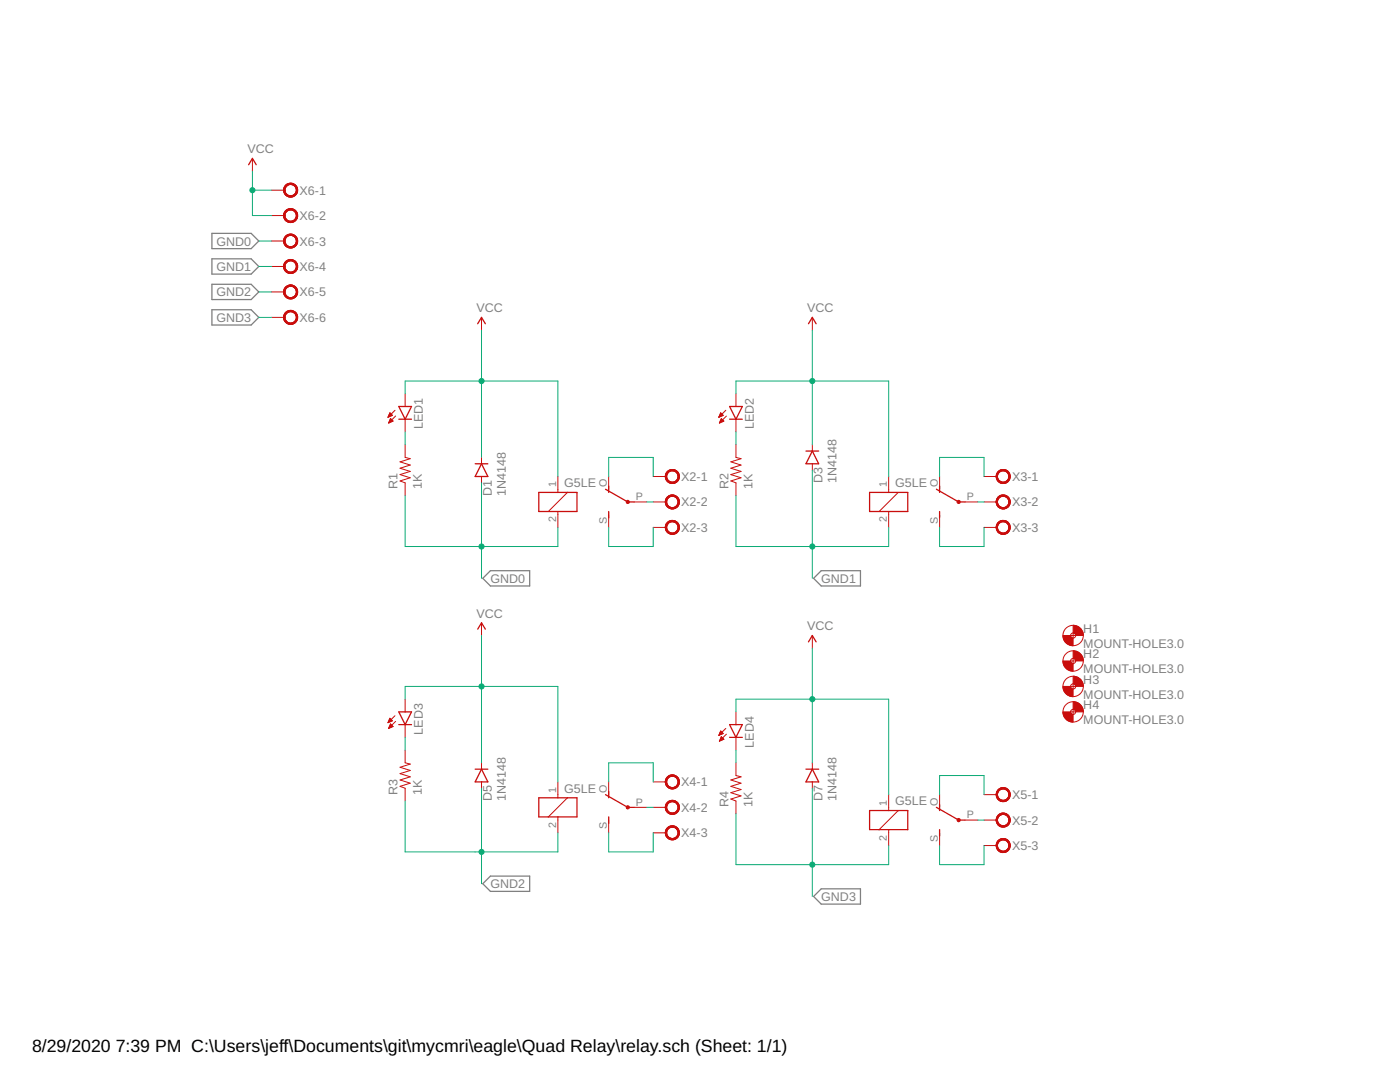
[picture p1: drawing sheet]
<svg xmlns="http://www.w3.org/2000/svg" width="279mm" height="216mm" viewBox="0 0 279 216" stroke-linecap="round" stroke-linejoin="round" font-family="sans-serif">
<path d="M42.3 46.6h7.8l1.5 1.5-1.5 1.5h-7.8zM42.3 51.6h7.8l1.5 1.6-1.5 1.5h-7.8zM42.3 56.7h7.8l1.5 1.6-1.5 1.5h-7.8zM42.3 61.8h7.8l1.5 1.5-1.5 1.6h-7.8zM96.4 115.4l1.5-1.5h7.8v3h-7.8zM163.9 113.9h7.8v3h-7.8l-1.5-1.5zM96.4 176.3l1.5-1.5h7.8v3.1h-7.8zM163.9 177.4h7.8v3h-7.8l-1.5-1.5z" fill="none" stroke="#808080" stroke-width=".25"/>
<g fill="none" stroke="#c90d0c" stroke-width=".25">
<path d="M49.6 32.9l.8-1.3 .7 1.3M95.3 64.6l.8-1.3 .8 1.3M161.4 64.6l.7-1.3 .8 1.3M79.6 81.1h2.5l-1.2 2.6zM79.6 83.7h2.5M94.8 92.5h2.6M96.1 92.5l1.3 2.6h-2.6zM107.5 98.3h7.6v3.8h-7.6zM120.8 97.6l4.5 2.6h1.3M121.5 97v1.3M145.6 83.7h2.5M145.6 81.1h2.5l-1.2 2.6z"/>
<path d="M160.8 90h2.6M162.1 90l1.3 2.5h-2.6zM173.5 98.3h7.7v3.8h-7.7zM186.9 97.6l4.4 2.6h1.3M187.5 97v1.3M121.5 102.1v1.2M187.5 102.1v1.2M95.3 125.5l.8-1.2 .8 1.2M161.4 128.1l.7-1.3 .8 1.3M79.6 142h2.5l-1.2 2.6zM79.6 144.6h2.5M94.8 153.5h2.6"/>
<path d="M96.1 153.5l1.3 2.5h-2.6zM107.5 159.2h7.6v3.8h-7.6zM120.8 158.6l4.5 2.5h1.3M121.5 157.9v1.3M145.6 144.6h2.5l-1.2 2.5zM145.6 147.1h2.5M160.8 153.5h2.6M162.1 153.5l1.3 2.5h-2.6zM121.5 163v1.3M173.5 161.7h7.7v3.8h-7.7zM186.9 161.1l4.4 2.5h1.3M187.5 160.5v1.2"/>
<path d="M187.5 165.5v1.3"/>
</g>
<g fill="none" stroke="#c90d0c" stroke-width=".2">
<path d="M50.4 31.6v2.5M54.2 38h2.5M54.2 43h2.5M54.2 48.1h2.5M54.2 53.2h2.5M54.2 58.3h2.5M54.2 63.3h2.5M80.9 78.6v2.5M96.1 63.3v2.6M146.9 78.6v2.5M162.1 63.3v2.6M77.4 83.2h.1"/>
<path d="M77.5 83.1h.3M77.6 83h.5M77.6 82.9h.7M77.6 84.3h.2M77.6 82.8h.6M77.6 84.2h.4M77.7 82.6h.4M77.7 84.1h.6M77.7 82.5h.2M77.7 84h.7M77.8 82.4l.5 .5-.9 .4zM77.8 83.8h.5"/>
<path d="M77.9 83.7h.2M77.9 83.6h.1M77.9 83.5l.5 .5-.8 .4zM78.8 81.9l-1.4 1.4M79 83l-1.4 1.4M80.9 83.7v2.5M80.9 88.7v2.6l1 .2-2.1 .7 2.1 .6-2.1 .6 2.1 .7-2.1 .6 2.1 .6-2.1 .7 1.1 .4v2.5M96.1 91.3v1.2M96.1 95.1v1.3M111.3 95.1v3.2M113.2 98.3l-3.8 3.8M121.5 95.1v2.5"/>
<path d="M130.4 95.1h2.5M143.5 83.2h.1M143.5 83.1h.3M143.6 83h.5M143.6 82.9h.7M143.6 84.3h.2M143.7 84.2h.4M143.7 82.8h.5M143.7 82.6h.4M143.7 84.1h.7M143.8 84h.6M143.8 82.5h.2"/>
<path d="M143.8 83.8h.5M143.8 82.4l-.4 .9M143.8 82.4l.5 .5-.9 .4M143.8 82.4h.1M143.9 83.7h.2M143.9 83.6h.1M144 83.5l.5 .5-.9 .4zM144.8 81.9l-1.4 1.4M145 83l-1.4 1.4M146.9 83.7v2.5M146.9 88.7v2.6l1 .2-2 .7 2 .6-2 .6 2 .7-2 .6 2 .6-2 .7 1 .4v2.5M162.1 88.7v1.3"/>
<path d="M162.1 92.5v1.3M177.4 95.1v3.2M179.3 98.3l-3.8 3.8M187.5 95.1v2.5M196.4 95.1h2.5M111.3 102.1v3.1M121.5 102.7v2.5M126.6 100.2h2.5M130.4 100.2h2.5M130.4 105.2h2.5M177.4 102.1v3.1M187.5 102.7v2.5"/>
<path d="M192.6 100.2h2.5M196.4 100.2h2.5M196.4 105.2h2.5M80.9 139.5v2.5M96.1 124.3v2.5M162.1 126.8v2.5M213.7 126.8h1M213.7 131.9h1M213.7 137h1M214.2 126.3v1M214.2 131.4v1M214.2 136.5v1"/>
<path d="M77.4 144.1h.2M77.5 144h.4M77.6 143.9h.5M77.6 145.4h.1M77.6 143.8h.7M77.6 145.2h.3M77.7 143.7h.4M77.7 145.1h.4M77.7 145h.7M77.7 143.5h.3M77.8 143.4h.1M77.8 144.9h.5"/>
<path d="M77.8 143.3l.5 .5-.9 .4zM77.8 144.7h.4M77.9 144.6h.2M77.9 144.5h.1M78.4 145l-.5-.5-.3 .9M78.4 145l-.8 .4M78.8 142.8l-1.4 1.4M79 144l-1.4 1.4M80.9 144.6v2.5M80.9 149.7v2.5l1 .3-2.1 .6 2.1 .6-2.1 .7 2.1 .6-2.1 .6 2.1 .7-2.1 .6 1.1 .4v2.5M96.1 152.2v1.3M96.1 156v1.3"/>
<path d="M111.3 156v3.2M113.2 159.2l-3.8 3.8M121.5 156v2.6M130.4 156h2.5M143.5 146.7h.1M143.5 146.6h.4M143.6 147.9h.1M143.6 146.4h.6M143.6 146.3h.7M143.6 147.8h.3M143.7 146.2h.5M143.7 147.6h.5"/>
<path d="M143.7 146.1h.3M143.7 147.5h.7M143.8 145.9h.1M143.8 147.4h.6M143.8 145.9l.5 .5-.9 .3zM143.8 147.3h.4M143.9 147.2h.2M144 147h.1M144.5 147.5l-.5-.5-.4 .9M144.5 147.5l-.9 .4M144.8 145.4l-1.4 1.3M145 146.5l-1.4 1.4"/>
<path d="M146.9 142v2.6M146.9 147.1v2.6M146.9 152.2v2.5l1 .3-2 .6 2 .7-2 .6 2 .6-2 .7 2 .6-2 .6 1 .4v2.6M162.1 152.2v1.3M162.1 156v1.3M177.4 158.6v3.1M187.5 158.6v2.5M196.4 158.6h2.5M213.7 142h1M214.2 141.5v1.1M111.3 163v3.2M121.5 163.6v2.6"/>
<path d="M126.6 161.1h2.5M130.4 161.1h2.5M130.4 166.2h2.5M177.4 165.5v3.2M179.3 161.7l-3.8 3.8M187.5 166.2v2.5M192.6 163.6h2.5M196.4 163.6h2.5M196.4 168.7h2.5"/>
<circle cx="214.2" cy="131.9" r="2.03"/>
<circle cx="214.2" cy="126.8" r="2.03"/>
<circle cx="214.2" cy="137" r="2.03"/>
<circle cx="214.2" cy="126.8" r=".51"/>
<circle cx="214.2" cy="131.9" r=".51"/>
<circle cx="214.2" cy="137" r=".51"/>
<circle cx="214.2" cy="142" r="2.03"/>
<circle cx="214.2" cy="142" r=".51"/>
</g>
<g fill="#c90d0c" stroke="#c90d0c" stroke-width=".2">
<path d="M133.2 94.1a1.4 1.4 0 0 1 2.2 .3 1.4 1.4 0 0 1-.8 2 1.4 1.4 0 0 1-1.8-1.3h.2a1.15 1.15 0 0 1 1.6-1.1 1.15 1.15 0 0 1 .3 1.9 1.15 1.15 0 0 1-1.8-.5l-.1-.3h-.2z" fill-rule="evenodd"/>
<path d="M133.2 94.1a1.4 1.4 0 0 1 2.2 .3 1.4 1.4 0 0 1-.8 2 1.4 1.4 0 0 1-1.8-1.3h.2a1.15 1.15 0 0 1 1.6-1.1 1.15 1.15 0 0 1 .3 1.9 1.15 1.15 0 0 1-1.8-.5l-.1-.3h-.2z" fill-rule="evenodd"/>
<path d="M133.2 94.1a1.4 1.4 0 0 1 2.2 .3 1.4 1.4 0 0 1-.8 2 1.4 1.4 0 0 1-1.8-1.3h.2a1.15 1.15 0 0 1 1.6-1.1 1.15 1.15 0 0 1 .3 1.9 1.15 1.15 0 0 1-1.8-.5l-.1-.3h-.2z" fill-rule="evenodd"/>
<path d="M133.2 99.2a1.4 1.4 0 0 1 2.2 .2 1.4 1.4 0 0 1-.8 2.1 1.4 1.4 0 0 1-1.8-1.3h.2a1.15 1.15 0 0 1 1.6-1.1 1.15 1.15 0 0 1 .3 1.9 1.15 1.15 0 0 1-1.8-.6l-.1-.2h-.2z" fill-rule="evenodd"/>
<path d="M133.2 99.2a1.4 1.4 0 0 1 2.2 .2 1.4 1.4 0 0 1-.8 2.1 1.4 1.4 0 0 1-1.8-1.3h.2a1.15 1.15 0 0 1 1.6-1.1 1.15 1.15 0 0 1 .3 1.9 1.15 1.15 0 0 1-1.8-.6l-.1-.2h-.2z" fill-rule="evenodd"/>
<path d="M133.2 99.2a1.4 1.4 0 0 1 2.2 .2 1.4 1.4 0 0 1-.8 2.1 1.4 1.4 0 0 1-1.8-1.3h.2a1.15 1.15 0 0 1 1.6-1.1 1.15 1.15 0 0 1 .3 1.9 1.15 1.15 0 0 1-1.8-.6l-.1-.2h-.2z" fill-rule="evenodd"/>
<path d="M133.2 104.3a1.4 1.4 0 0 1 2.2 .2 1.4 1.4 0 0 1-.8 2.1 1.4 1.4 0 0 1-1.8-1.4h.2a1.15 1.15 0 0 1 1.6-1 1.15 1.15 0 0 1 .3 1.9 1.15 1.15 0 0 1-1.8-.6l-.1-.3h-.2z" fill-rule="evenodd"/>
<path d="M133.2 104.3a1.4 1.4 0 0 1 2.2 .2 1.4 1.4 0 0 1-.8 2.1 1.4 1.4 0 0 1-1.8-1.4h.2a1.15 1.15 0 0 1 1.6-1 1.15 1.15 0 0 1 .3 1.9 1.15 1.15 0 0 1-1.8-.6l-.1-.3h-.2z" fill-rule="evenodd"/>
<path d="M133.2 104.3a1.4 1.4 0 0 1 2.2 .2 1.4 1.4 0 0 1-.8 2.1 1.4 1.4 0 0 1-1.8-1.4h.2a1.15 1.15 0 0 1 1.6-1 1.15 1.15 0 0 1 .3 1.9 1.15 1.15 0 0 1-1.8-.6l-.1-.3h-.2z" fill-rule="evenodd"/>
<path d="M199.2 94.1a1.4 1.4 0 0 1 2.2 .3 1.4 1.4 0 0 1-.8 2 1.4 1.4 0 0 1-1.8-1.3h.3a1.15 1.15 0 0 1 1.6-1.1 1.15 1.15 0 0 1 .2 1.9 1.15 1.15 0 0 1-1.8-.5v-.3h-.3z" fill-rule="evenodd"/>
<path d="M199.2 94.1a1.4 1.4 0 0 1 2.2 .3 1.4 1.4 0 0 1-.8 2 1.4 1.4 0 0 1-1.8-1.3h.3a1.15 1.15 0 0 1 1.6-1.1 1.15 1.15 0 0 1 .2 1.9 1.15 1.15 0 0 1-1.8-.5v-.3h-.3z" fill-rule="evenodd"/>
<path d="M199.2 94.1a1.4 1.4 0 0 1 2.2 .3 1.4 1.4 0 0 1-.8 2 1.4 1.4 0 0 1-1.8-1.3h.3a1.15 1.15 0 0 1 1.6-1.1 1.15 1.15 0 0 1 .2 1.9 1.15 1.15 0 0 1-1.8-.5v-.3h-.3z" fill-rule="evenodd"/>
<path d="M199.2 99.2a1.4 1.4 0 0 1 2.2 .2 1.4 1.4 0 0 1-.8 2.1 1.4 1.4 0 0 1-1.8-1.3h.3a1.15 1.15 0 0 1 1.6-1.1 1.15 1.15 0 0 1 .2 1.9 1.15 1.15 0 0 1-1.8-.6v-.2h-.3z" fill-rule="evenodd"/>
<path d="M199.2 99.2a1.4 1.4 0 0 1 2.2 .2 1.4 1.4 0 0 1-.8 2.1 1.4 1.4 0 0 1-1.8-1.3h.3a1.15 1.15 0 0 1 1.6-1.1 1.15 1.15 0 0 1 .2 1.9 1.15 1.15 0 0 1-1.8-.6v-.2h-.3z" fill-rule="evenodd"/>
<path d="M199.2 99.2a1.4 1.4 0 0 1 2.2 .2 1.4 1.4 0 0 1-.8 2.1 1.4 1.4 0 0 1-1.8-1.3h.3a1.15 1.15 0 0 1 1.6-1.1 1.15 1.15 0 0 1 .2 1.9 1.15 1.15 0 0 1-1.8-.6v-.2h-.3z" fill-rule="evenodd"/>
<path d="M199.2 104.3a1.4 1.4 0 0 1 2.2 .2 1.4 1.4 0 0 1-.8 2.1 1.4 1.4 0 0 1-1.8-1.4h.3a1.15 1.15 0 0 1 1.6-1 1.15 1.15 0 0 1 .2 1.9 1.15 1.15 0 0 1-1.8-.6v-.3h-.3z" fill-rule="evenodd"/>
<path d="M199.2 104.3a1.4 1.4 0 0 1 2.2 .2 1.4 1.4 0 0 1-.8 2.1 1.4 1.4 0 0 1-1.8-1.4h.3a1.15 1.15 0 0 1 1.6-1 1.15 1.15 0 0 1 .2 1.9 1.15 1.15 0 0 1-1.8-.6v-.3h-.3z" fill-rule="evenodd"/>
<path d="M199.2 104.3a1.4 1.4 0 0 1 2.2 .2 1.4 1.4 0 0 1-.8 2.1 1.4 1.4 0 0 1-1.8-1.4h.3a1.15 1.15 0 0 1 1.6-1 1.15 1.15 0 0 1 .2 1.9 1.15 1.15 0 0 1-1.8-.6v-.3h-.3z" fill-rule="evenodd"/>
<path d="M133.2 155.1a1.4 1.4 0 0 1 2.2 .2 1.4 1.4 0 0 1-.8 2.1 1.4 1.4 0 0 1-1.8-1.4h.2a1.15 1.15 0 0 1 1.6-1.1 1.15 1.15 0 0 1 .3 1.9 1.15 1.15 0 0 1-1.8-.5l-.1-.3h-.2z" fill-rule="evenodd"/>
<path d="M133.2 155.1a1.4 1.4 0 0 1 2.2 .2 1.4 1.4 0 0 1-.8 2.1 1.4 1.4 0 0 1-1.8-1.4h.2a1.15 1.15 0 0 1 1.6-1.1 1.15 1.15 0 0 1 .3 1.9 1.15 1.15 0 0 1-1.8-.5l-.1-.3h-.2z" fill-rule="evenodd"/>
<path d="M133.2 155.1a1.4 1.4 0 0 1 2.2 .2 1.4 1.4 0 0 1-.8 2.1 1.4 1.4 0 0 1-1.8-1.4h.2a1.15 1.15 0 0 1 1.6-1.1 1.15 1.15 0 0 1 .3 1.9 1.15 1.15 0 0 1-1.8-.5l-.1-.3h-.2z" fill-rule="evenodd"/>
<path d="M133.2 160.1a1.4 1.4 0 0 1 2.2 .3 1.4 1.4 0 0 1-.8 2.1 1.4 1.4 0 0 1-1.8-1.4h.2a1.15 1.15 0 0 1 1.6-1.1 1.15 1.15 0 0 1 .3 1.9 1.15 1.15 0 0 1-1.8-.5l-.1-.3h-.2z" fill-rule="evenodd"/>
<path d="M133.2 160.1a1.4 1.4 0 0 1 2.2 .3 1.4 1.4 0 0 1-.8 2.1 1.4 1.4 0 0 1-1.8-1.4h.2a1.15 1.15 0 0 1 1.6-1.1 1.15 1.15 0 0 1 .3 1.9 1.15 1.15 0 0 1-1.8-.5l-.1-.3h-.2z" fill-rule="evenodd"/>
<path d="M133.2 160.1a1.4 1.4 0 0 1 2.2 .3 1.4 1.4 0 0 1-.8 2.1 1.4 1.4 0 0 1-1.8-1.4h.2a1.15 1.15 0 0 1 1.6-1.1 1.15 1.15 0 0 1 .3 1.9 1.15 1.15 0 0 1-1.8-.5l-.1-.3h-.2z" fill-rule="evenodd"/>
<path d="M133.2 165.2a1.4 1.4 0 0 1 2.2 .3 1.4 1.4 0 0 1-.8 2 1.4 1.4 0 0 1-1.8-1.3h.2a1.15 1.15 0 0 1 1.6-1.1 1.15 1.15 0 0 1 .3 1.9 1.15 1.15 0 0 1-1.8-.5l-.1-.3h-.2z" fill-rule="evenodd"/>
<path d="M133.2 165.2a1.4 1.4 0 0 1 2.2 .3 1.4 1.4 0 0 1-.8 2 1.4 1.4 0 0 1-1.8-1.3h.2a1.15 1.15 0 0 1 1.6-1.1 1.15 1.15 0 0 1 .3 1.9 1.15 1.15 0 0 1-1.8-.5l-.1-.3h-.2z" fill-rule="evenodd"/>
<path d="M133.2 165.2a1.4 1.4 0 0 1 2.2 .3 1.4 1.4 0 0 1-.8 2 1.4 1.4 0 0 1-1.8-1.3h.2a1.15 1.15 0 0 1 1.6-1.1 1.15 1.15 0 0 1 .3 1.9 1.15 1.15 0 0 1-1.8-.5l-.1-.3h-.2z" fill-rule="evenodd"/>
<path d="M199.2 157.6a1.4 1.4 0 0 1 2.2 .2 1.4 1.4 0 0 1-.8 2.1 1.4 1.4 0 0 1-1.8-1.3h.3a1.15 1.15 0 0 1 1.6-1.1 1.15 1.15 0 0 1 .2 1.9 1.15 1.15 0 0 1-1.8-.6v-.2h-.3z" fill-rule="evenodd"/>
<path d="M199.2 157.6a1.4 1.4 0 0 1 2.2 .2 1.4 1.4 0 0 1-.8 2.1 1.4 1.4 0 0 1-1.8-1.3h.3a1.15 1.15 0 0 1 1.6-1.1 1.15 1.15 0 0 1 .2 1.9 1.15 1.15 0 0 1-1.8-.6v-.2h-.3z" fill-rule="evenodd"/>
<path d="M199.2 157.6a1.4 1.4 0 0 1 2.2 .2 1.4 1.4 0 0 1-.8 2.1 1.4 1.4 0 0 1-1.8-1.3h.3a1.15 1.15 0 0 1 1.6-1.1 1.15 1.15 0 0 1 .2 1.9 1.15 1.15 0 0 1-1.8-.6v-.2h-.3z" fill-rule="evenodd"/>
<path d="M199.2 162.7a1.4 1.4 0 0 1 2.2 .2 1.4 1.4 0 0 1-.8 2.1 1.4 1.4 0 0 1-1.8-1.4h.3a1.15 1.15 0 0 1 1.6-1 1.15 1.15 0 0 1 .2 1.9 1.15 1.15 0 0 1-1.8-.6v-.3h-.3z" fill-rule="evenodd"/>
<path d="M199.2 162.7a1.4 1.4 0 0 1 2.2 .2 1.4 1.4 0 0 1-.8 2.1 1.4 1.4 0 0 1-1.8-1.4h.3a1.15 1.15 0 0 1 1.6-1 1.15 1.15 0 0 1 .2 1.9 1.15 1.15 0 0 1-1.8-.6v-.3h-.3z" fill-rule="evenodd"/>
<path d="M199.2 162.7a1.4 1.4 0 0 1 2.2 .2 1.4 1.4 0 0 1-.8 2.1 1.4 1.4 0 0 1-1.8-1.4h.3a1.15 1.15 0 0 1 1.6-1 1.15 1.15 0 0 1 .2 1.9 1.15 1.15 0 0 1-1.8-.6v-.3h-.3z" fill-rule="evenodd"/>
<path d="M199.2 167.8a1.4 1.4 0 0 1 2.2 .2 1.4 1.4 0 0 1-.8 2.1 1.4 1.4 0 0 1-1.8-1.4h.3a1.15 1.15 0 0 1 1.6-1.1 1.15 1.15 0 0 1 .2 1.9 1.15 1.15 0 0 1-1.8-.5v-.3h-.3z" fill-rule="evenodd"/>
<path d="M199.2 167.8a1.4 1.4 0 0 1 2.2 .2 1.4 1.4 0 0 1-.8 2.1 1.4 1.4 0 0 1-1.8-1.4h.3a1.15 1.15 0 0 1 1.6-1.1 1.15 1.15 0 0 1 .2 1.9 1.15 1.15 0 0 1-1.8-.5v-.3h-.3z" fill-rule="evenodd"/>
<path d="M199.2 167.8a1.4 1.4 0 0 1 2.2 .2 1.4 1.4 0 0 1-.8 2.1 1.4 1.4 0 0 1-1.8-1.4h.3a1.15 1.15 0 0 1 1.6-1.1 1.15 1.15 0 0 1 .2 1.9 1.15 1.15 0 0 1-1.8-.5v-.3h-.3z" fill-rule="evenodd"/>
<path d="M57 37a1.4 1.4 0 0 1 2.2 .2 1.4 1.4 0 0 1-.8 2.1 1.4 1.4 0 0 1-1.8-1.3h.3a1.15 1.15 0 0 1 1.6-1.1 1.15 1.15 0 0 1 .3 1.9 1.15 1.15 0 0 1-1.9-.6v-.2h-.3z" fill-rule="evenodd"/>
<path d="M57 37a1.4 1.4 0 0 1 2.2 .2 1.4 1.4 0 0 1-.8 2.1 1.4 1.4 0 0 1-1.8-1.3h.3a1.15 1.15 0 0 1 1.6-1.1 1.15 1.15 0 0 1 .3 1.9 1.15 1.15 0 0 1-1.9-.6v-.2h-.3z" fill-rule="evenodd"/>
<path d="M57 37a1.4 1.4 0 0 1 2.2 .2 1.4 1.4 0 0 1-.8 2.1 1.4 1.4 0 0 1-1.8-1.3h.3a1.15 1.15 0 0 1 1.6-1.1 1.15 1.15 0 0 1 .3 1.9 1.15 1.15 0 0 1-1.9-.6v-.2h-.3z" fill-rule="evenodd"/>
<path d="M57 42.1a1.4 1.4 0 0 1 2.2 .2 1.4 1.4 0 0 1-.8 2.1 1.4 1.4 0 0 1-1.8-1.4h.3a1.15 1.15 0 0 1 1.6-1 1.15 1.15 0 0 1 .2 1.9 1.15 1.15 0 0 1-1.8-.6v-.3h-.3z" fill-rule="evenodd"/>
<path d="M57 42.1a1.4 1.4 0 0 1 2.2 .2 1.4 1.4 0 0 1-.8 2.1 1.4 1.4 0 0 1-1.8-1.4h.3a1.15 1.15 0 0 1 1.6-1 1.15 1.15 0 0 1 .2 1.9 1.15 1.15 0 0 1-1.8-.6v-.3h-.3z" fill-rule="evenodd"/>
<path d="M57 42.1a1.4 1.4 0 0 1 2.2 .2 1.4 1.4 0 0 1-.8 2.1 1.4 1.4 0 0 1-1.8-1.4h.3a1.15 1.15 0 0 1 1.6-1 1.15 1.15 0 0 1 .2 1.9 1.15 1.15 0 0 1-1.8-.6v-.3h-.3z" fill-rule="evenodd"/>
<path d="M57 47.1a1.4 1.4 0 0 1 2.2 .3 1.4 1.4 0 0 1-.8 2.1 1.4 1.4 0 0 1-1.8-1.4h.3a1.15 1.15 0 0 1 1.6-1.1 1.15 1.15 0 0 1 .2 1.9 1.15 1.15 0 0 1-1.8-.5v-.3h-.3z" fill-rule="evenodd"/>
<path d="M57 47.1a1.4 1.4 0 0 1 2.2 .3 1.4 1.4 0 0 1-.8 2.1 1.4 1.4 0 0 1-1.8-1.4h.3a1.15 1.15 0 0 1 1.6-1.1 1.15 1.15 0 0 1 .2 1.9 1.15 1.15 0 0 1-1.8-.5v-.3h-.3z" fill-rule="evenodd"/>
<path d="M57 47.1a1.4 1.4 0 0 1 2.2 .3 1.4 1.4 0 0 1-.8 2.1 1.4 1.4 0 0 1-1.8-1.4h.3a1.15 1.15 0 0 1 1.6-1.1 1.15 1.15 0 0 1 .2 1.9 1.15 1.15 0 0 1-1.8-.5v-.3h-.3z" fill-rule="evenodd"/>
<path d="M57 52.2a1.4 1.4 0 0 1 2.2 .3 1.4 1.4 0 0 1-.8 2 1.4 1.4 0 0 1-1.8-1.3h.3a1.15 1.15 0 0 1 1.6-1.1 1.15 1.15 0 0 1 .2 1.9 1.15 1.15 0 0 1-1.8-.5v-.3h-.3z" fill-rule="evenodd"/>
<path d="M57 52.2a1.4 1.4 0 0 1 2.2 .3 1.4 1.4 0 0 1-.8 2 1.4 1.4 0 0 1-1.8-1.3h.3a1.15 1.15 0 0 1 1.6-1.1 1.15 1.15 0 0 1 .2 1.9 1.15 1.15 0 0 1-1.8-.5v-.3h-.3z" fill-rule="evenodd"/>
<path d="M57 52.2a1.4 1.4 0 0 1 2.2 .3 1.4 1.4 0 0 1-.8 2 1.4 1.4 0 0 1-1.8-1.3h.3a1.15 1.15 0 0 1 1.6-1.1 1.15 1.15 0 0 1 .2 1.9 1.15 1.15 0 0 1-1.8-.5v-.3h-.3z" fill-rule="evenodd"/>
<path d="M57 57.3a1.4 1.4 0 0 1 2.2 .2 1.4 1.4 0 0 1-.8 2.1 1.4 1.4 0 0 1-1.8-1.3h.3a1.15 1.15 0 0 1 1.6-1.1 1.15 1.15 0 0 1 .2 1.9 1.15 1.15 0 0 1-1.8-.6v-.2h-.3z" fill-rule="evenodd"/>
<path d="M57 57.3a1.4 1.4 0 0 1 2.2 .2 1.4 1.4 0 0 1-.8 2.1 1.4 1.4 0 0 1-1.8-1.3h.3a1.15 1.15 0 0 1 1.6-1.1 1.15 1.15 0 0 1 .2 1.9 1.15 1.15 0 0 1-1.8-.6v-.2h-.3z" fill-rule="evenodd"/>
<path d="M57 57.3a1.4 1.4 0 0 1 2.2 .2 1.4 1.4 0 0 1-.8 2.1 1.4 1.4 0 0 1-1.8-1.3h.3a1.15 1.15 0 0 1 1.6-1.1 1.15 1.15 0 0 1 .2 1.9 1.15 1.15 0 0 1-1.8-.6v-.2h-.3z" fill-rule="evenodd"/>
<path d="M57 62.4a1.4 1.4 0 0 1 2.2 .2 1.4 1.4 0 0 1-.8 2.1 1.4 1.4 0 0 1-1.8-1.4h.3a1.15 1.15 0 0 1 1.6-1 1.15 1.15 0 0 1 .2 1.9 1.15 1.15 0 0 1-1.8-.6v-.3h-.3z" fill-rule="evenodd"/>
<path d="M57 62.4a1.4 1.4 0 0 1 2.2 .2 1.4 1.4 0 0 1-.8 2.1 1.4 1.4 0 0 1-1.8-1.4h.3a1.15 1.15 0 0 1 1.6-1 1.15 1.15 0 0 1 .2 1.9 1.15 1.15 0 0 1-1.8-.6v-.3h-.3z" fill-rule="evenodd"/>
<path d="M57 62.4a1.4 1.4 0 0 1 2.2 .2 1.4 1.4 0 0 1-.8 2.1 1.4 1.4 0 0 1-1.8-1.4h.3a1.15 1.15 0 0 1 1.6-1 1.15 1.15 0 0 1 .2 1.9 1.15 1.15 0 0 1-1.8-.6v-.3h-.3z" fill-rule="evenodd"/>
<path d="M214.2 124.8a2.04 2.04 0 0 1 2 2h-1.5l-.1-.3-.4-.2z" fill-rule="evenodd"/>
<path d="M212.1 126.8h1.6l.2 .4 .3 .1v1.5a2 2 0 0 1-2.1-2z" fill-rule="evenodd"/>
<path d="M214.2 129.9a2.04 2.04 0 0 1 2 2h-1.5l-.1-.3-.4-.2z" fill-rule="evenodd"/>
<path d="M212.1 131.9h1.6l.2 .4 .3 .1v1.5a2 2 0 0 1-2.1-2z" fill-rule="evenodd"/>
<path d="M214.2 134.9a2.04 2.04 0 0 1 2 2.1h-1.5l-.1-.3-.4-.2z" fill-rule="evenodd"/>
<path d="M212.1 137h1.6l.2 .4 .3 .1v1.5a2 2 0 0 1-2.1-2z" fill-rule="evenodd"/>
<path d="M214.2 140a2.04 2.04 0 0 1 2 2h-1.5l-.1-.2-.4-.3z" fill-rule="evenodd"/>
<path d="M212.1 142h1.6l.2 .5 .3 .1v1.5a2 2 0 0 1-2.1-2.1z" fill-rule="evenodd"/>
<circle cx="125.3" cy="100.2" r=".33"/>
<circle cx="191.3" cy="100.2" r=".33"/>
<circle cx="125.3" cy="161.1" r=".33"/>
<circle cx="191.3" cy="163.6" r=".33"/>
</g>
<g fill="none" stroke="#0dab76" stroke-width=".2">
<path d="M50.4 38h3.8M50.4 34.1v8.9h3.8M51.6 48.1h2.6M51.6 53.2h2.6M51.6 58.3h2.6M51.6 63.3h2.6M80.9 78.6v-2.6h30.4v19.1M96.1 65.9v25.4M146.9 78.6v-2.6h30.5v19.1M162.1 65.9v22.8M80.9 98.9v10.2h30.4v-3.9M80.9 86.2v2.5"/>
<path d="M96.1 96.4v19M121.5 95.1v-3.8h8.9v3.8M146.9 98.9v10.2h30.5v-3.9M146.9 86.2v2.5M162.1 93.8v21.6M187.5 95.1v-3.8h8.9v3.8M121.5 105.2v3.9h8.9v-3.9M129.1 100.2h1.3M187.5 105.2v3.9h8.9v-3.9M195.1 100.2h1.3M80.9 139.5v-2.5h30.4v19M96.1 126.8v25.4"/>
<path d="M162.1 129.3v22.9M80.9 159.8v10.2h30.4v-3.8M80.9 147.1v2.6M96.1 157.3v19M121.5 156v-3.8h8.9v3.8M146.9 142v-2.5h30.5v19.1M146.9 149.7v2.5M162.1 157.3v21.6M187.5 158.6v-3.9h8.9v3.9M121.5 166.2v3.8h8.9v-3.8M129.1 161.1h1.3M146.9 162.4v10.1h30.5v-3.8"/>
<path d="M187.5 168.7v3.8h8.9v-3.8M195.1 163.6h1.3"/>
</g>
<g fill="#0dab76" stroke="#0dab76" stroke-width=".2">
<circle cx="96.1" cy="76" r=".51"/>
<circle cx="50.4" cy="38" r=".51"/>
<circle cx="162.1" cy="76" r=".51"/>
<circle cx="96.1" cy="137" r=".51"/>
<circle cx="162.1" cy="139.5" r=".51"/>
<circle cx="96.1" cy="109.1" r=".51"/>
<circle cx="162.1" cy="109.1" r=".51"/>
<circle cx="96.1" cy="170" r=".51"/>
<circle cx="162.1" cy="172.5" r=".51"/>
</g>
<g font-size="3.5">
<text x="6.4" y="209.9">8/29/2020</text>
<text x="23.1" y="209.9">7:39 PM C:\Users\jeff\Documents\git\mycmri\eagle\Quad Relay\relay.sch (Sheet: 1/1)</text>
</g>
<g font-size="2.5" fill="#808080">
<text x="49.4" y="30.6">VCC</text>
<text x="59.8" y="38.8">X6-1</text>
<text x="59.8" y="43.9">X6-2</text>
<text x="43.2" y="49">GND0</text>
<text x="59.8" y="49">X6-3</text>
<text x="43.2" y="54.1">GND1</text>
<text x="43.2" y="59.1">GND2</text>
<text x="59.8" y="54.1">X6-4</text>
<text x="59.8" y="59.1">X6-5</text>
<text x="43.2" y="64.2">GND3</text>
<text x="59.8" y="64.2">X6-6</text>
<text x="95.1" y="62.3">VCC</text>
<text x="161.1" y="62.3">VCC</text>
<text x="84.4" y="85.7" transform="rotate(-90 84.4 85.7)">LED1</text>
<text x="150.4" y="85.7" transform="rotate(-90 150.4 85.7)">LED2</text>
<text x="136" y="96">X2-1</text>
<text x="202" y="96">X3-1</text>
<text x="79.4" y="97.6" transform="rotate(-90 79.4 97.6)">R1</text>
<text x="84.2" y="97.6" transform="rotate(-90 84.2 97.6)">1K</text>
<text x="98.1" y="98.9" transform="rotate(-90 98.1 98.9)">D1</text>
<text x="100.9" y="98.9" transform="rotate(-90 100.9 98.9)">1N4148</text>
<text x="112.6" y="97.2">G5LE</text>
<text x="136" y="101">X2-2</text>
<text x="145.4" y="97.6" transform="rotate(-90 145.4 97.6)">R2</text>
<text x="150.2" y="97.6" transform="rotate(-90 150.2 97.6)">1K</text>
<text x="164.2" y="96.3" transform="rotate(-90 164.2 96.3)">D3</text>
<text x="167" y="96.3" transform="rotate(-90 167 96.3)">1N4148</text>
<text x="178.6" y="97.2">G5LE</text>
<text x="202" y="101">X3-2</text>
<text x="136" y="106.1">X2-3</text>
<text x="202" y="106.1">X3-3</text>
<text x="97.9" y="116.3">GND0</text>
<text x="163.9" y="116.3">GND1</text>
<text x="95.1" y="123.3">VCC</text>
<text x="161.1" y="125.8">VCC</text>
<text x="216.2" y="129.3">MOUNT-HOLE3.0</text>
<text x="216.2" y="126.2">H1</text>
<text x="216.2" y="131.3">H2</text>
<text x="216.2" y="134.4">MOUNT-HOLE3.0</text>
<text x="216.2" y="136.4">H3</text>
<text x="216.2" y="139.4">MOUNT-HOLE3.0</text>
<text x="216.2" y="141.5">H4</text>
<text x="84.4" y="146.6" transform="rotate(-90 84.4 146.6)">LED3</text>
<text x="150.4" y="149.2" transform="rotate(-90 150.4 149.2)">LED4</text>
<text x="216.2" y="144.5">MOUNT-HOLE3.0</text>
<text x="79.4" y="158.6" transform="rotate(-90 79.4 158.6)">R3</text>
<text x="84.2" y="158.6" transform="rotate(-90 84.2 158.6)">1K</text>
<text x="98.1" y="159.8" transform="rotate(-90 98.1 159.8)">D5</text>
<text x="100.9" y="159.8" transform="rotate(-90 100.9 159.8)">1N4148</text>
<text x="112.6" y="158.2">G5LE</text>
<text x="136" y="156.9">X4-1</text>
<text x="136" y="162">X4-2</text>
<text x="145.4" y="161.1" transform="rotate(-90 145.4 161.1)">R4</text>
<text x="150.2" y="161.1" transform="rotate(-90 150.2 161.1)">1K</text>
<text x="164.2" y="159.8" transform="rotate(-90 164.2 159.8)">D7</text>
<text x="167" y="159.8" transform="rotate(-90 167 159.8)">1N4148</text>
<text x="178.6" y="160.7">G5LE</text>
<text x="202" y="159.4">X5-1</text>
<text x="136" y="167.1">X4-3</text>
<text x="202" y="164.5">X5-2</text>
<text x="202" y="169.6">X5-3</text>
<text x="97.9" y="177.2">GND2</text>
<text x="163.9" y="179.8">GND3</text>
</g>
<g font-size="2.1" fill="#808080">
<text x="111" y="97.3" transform="rotate(-90 111 97.3)">1</text>
<text x="121.1" y="97.3" transform="rotate(-90 121.1 97.3)">O</text>
<text x="126.9" y="99.8">P</text>
<text x="177" y="97.3" transform="rotate(-90 177 97.3)">1</text>
<text x="187.2" y="97.3" transform="rotate(-90 187.2 97.3)">O</text>
<text x="192.9" y="99.8">P</text>
<text x="111" y="104.2" transform="rotate(-90 111 104.2)">2</text>
<text x="121.1" y="104.5" transform="rotate(-90 121.1 104.5)">S</text>
<text x="177" y="104.2" transform="rotate(-90 177 104.2)">2</text>
<text x="187.2" y="104.5" transform="rotate(-90 187.2 104.5)">S</text>
<text x="111" y="158.2" transform="rotate(-90 111 158.2)">1</text>
<text x="121.1" y="158.2" transform="rotate(-90 121.1 158.2)">O</text>
<text x="126.9" y="160.7">P</text>
<text x="177" y="160.7" transform="rotate(-90 177 160.7)">1</text>
<text x="187.2" y="160.7" transform="rotate(-90 187.2 160.7)">O</text>
<text x="111" y="165.2" transform="rotate(-90 111 165.2)">2</text>
<text x="121.1" y="165.4" transform="rotate(-90 121.1 165.4)">S</text>
<text x="177" y="167.7" transform="rotate(-90 177 167.7)">2</text>
<text x="187.2" y="168" transform="rotate(-90 187.2 168)">S</text>
<text x="192.9" y="163.3">P</text>
</g>
</svg>
